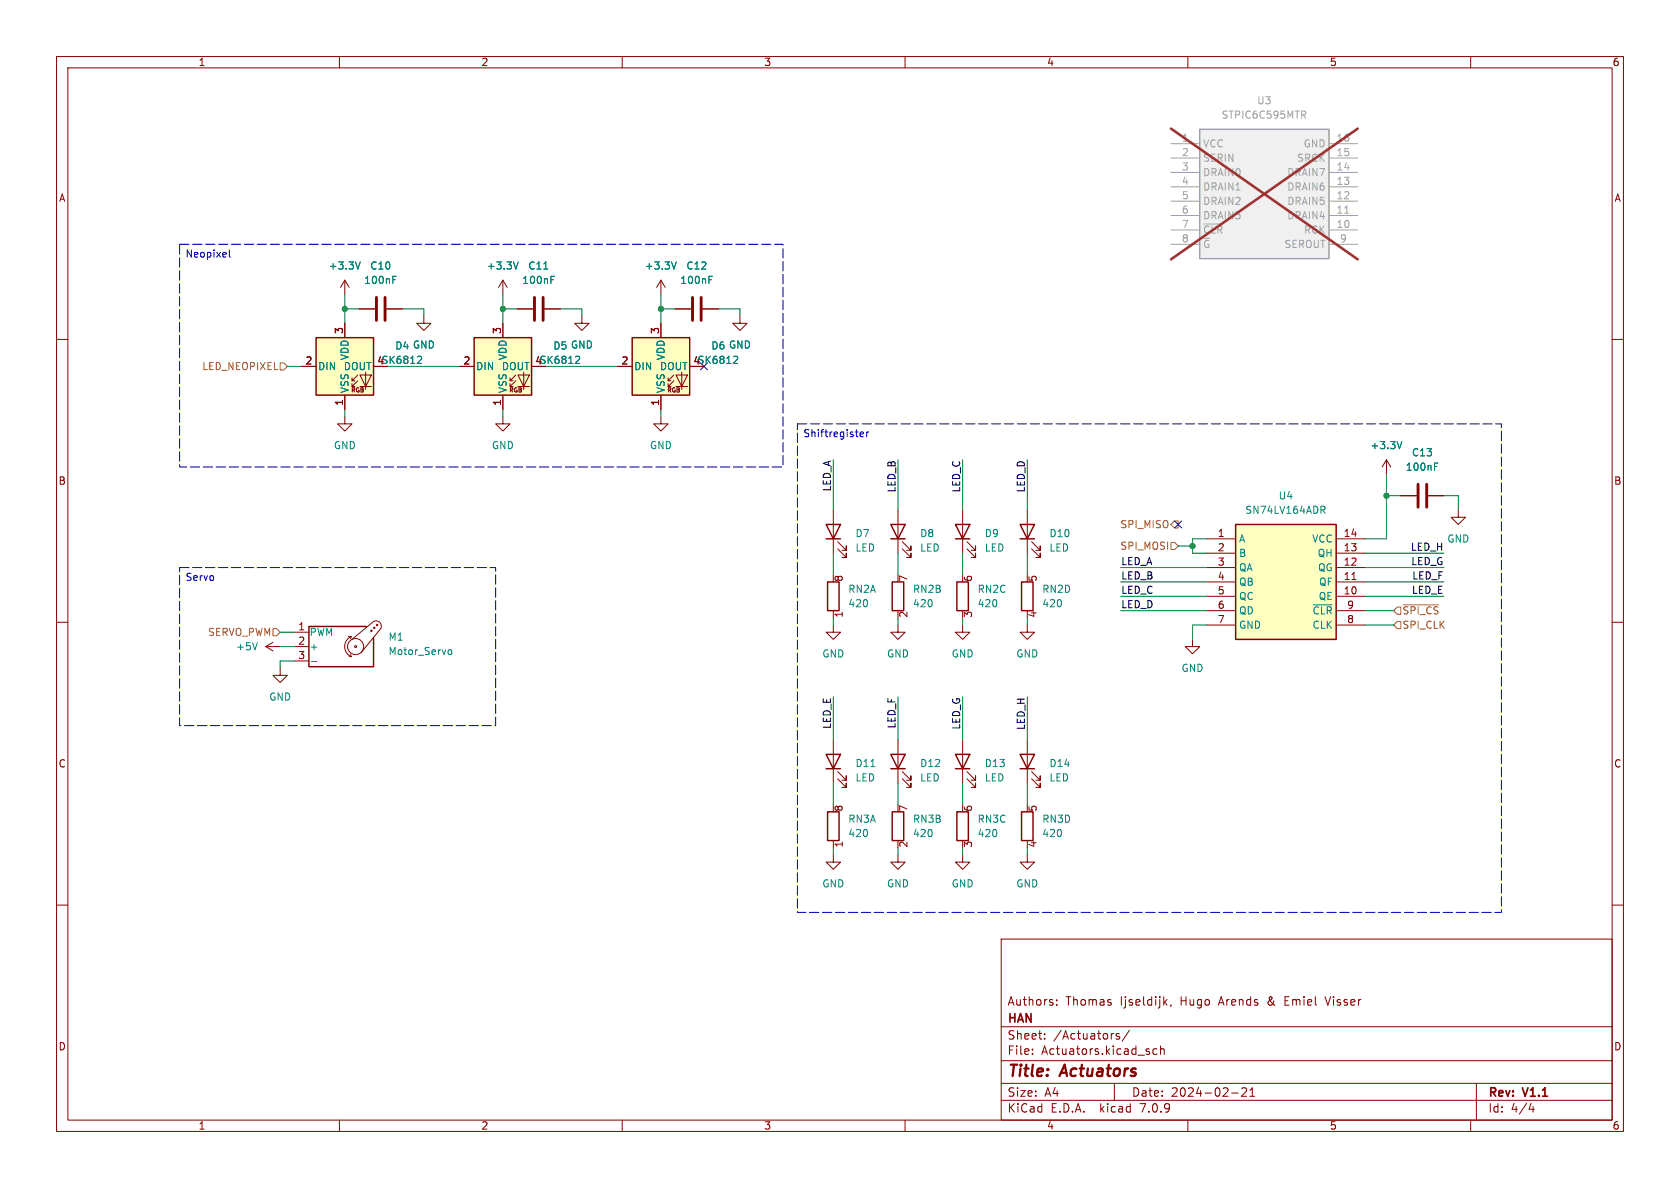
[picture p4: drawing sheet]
<svg xmlns="http://www.w3.org/2000/svg" width="297mm" height="210mm" viewBox="0 0 297 210" stroke-linecap="round" stroke-linejoin="round" font-family="sans-serif">
<g fill="none" stroke="#840000" stroke-width=".18">
<path d="M10 10h277v190h-277zM12 12h273v186h-273zM60 10v2M110 10v2M160 10v2M210 10v2M260 10v2M10 60h2M61 49.5l-.8 1.3M61 49.5v2.6M61 57.2v2.5M61 49.5l.7 1.3"/>
<path d="M63.5 54.6h2.8M68.3 54.6h2.8M74.9 55.9v1.3h1.3l-1.3 1.2-1.2-1.2h1.2M88.9 49.5l-.8 1.3M88.9 49.5v2.6M88.9 57.2v2.5M88.9 49.5l.8 1.3M91.4 54.6h2.8M96.3 54.6h2.8M102.9 55.9v1.3h1.2l-1.2 1.2-1.3-1.2h1.3M116.8 49.5v2.6M116.8 57.2v2.5"/>
<path d="M116.8 49.5l-.7 1.3M116.8 49.5l.8 1.3M119.4 54.6h2.8M124.2 54.6h2.8M130.8 55.9v1.3h1.3l-1.3 1.2-1.3-1.2h1.3M285 60h2M53.3 64.8h2.6M61 73.7v1.2h1.2l-1.2 1.3-1.3-1.3h1.3M61 69.9v2.5M62.2 68.3h.5M62.2 67.3h.5M63.2 67.3l-1 1v-.5"/>
<path d="M63.2 66.3l-1 1v-.5M63.6 66.3h2.1l-1.1 2zM63.6 68.3h2.1M64.6 65.8v3M81.3 64.8h2.5M88.9 73.7v1.2h1.3l-1.3 1.3-1.3-1.3h1.3M88.9 69.9v2.5M90.2 68.3h.5M90.2 67.3h.5M91.2 67.3l-1 1v-.5M91.2 66.3l-1 1v-.5M91.6 66.3h2l-1 2z"/>
<path d="M91.6 68.3h2M92.6 65.8v3M109.2 64.8h2.6M116.8 73.7v1.2h1.3l-1.3 1.3-1.2-1.3h1.2M116.8 69.9v2.5M118.1 68.3h.5M118.1 67.3h.5M119.1 67.3l-1 1v-.5M119.1 66.3l-1 1v-.5M119.5 66.3h2l-1 2zM119.5 68.3h2M120.5 65.8v3"/>
<path d="M147.3 90.2v7.6M148.1 97l1.5 1.6v-.8v.8h-.8M148.1 95.8l1.5 1.5v-.8v.8h-.8M158.7 90.2v7.6M159.5 97l1.5 1.6v-.8v.8h-.7M159.5 95.8l1.5 1.5v-.8v.8h-.7M170.2 90.2v7.6M170.9 97l1.6 1.6v-.8v.8h-.8M170.9 95.8l1.6 1.5v-.8v.8h-.8M181.6 90.2v7.6M182.4 97l1.5 1.6v-.8v.8h-.8M182.4 95.8l1.5 1.5v-.8v.8h-.8"/>
<path d="M213.4 95.3h5M213.4 97.8h5M236.2 95.3h5.1M236.2 97.8h5.1M245.1 81.3l-.8 1.3M245.1 81.3v2.5M245.1 81.3l.8 1.3M247.6 87.6h2.8M252.5 87.6h2.8M257.8 90.2v1.2h1.3l-1.3 1.3-1.3-1.3h1.3M10 110h2M47 114.3l1.3 .8"/>
<path d="M47 114.3h2.5M48.3 113.5l-1.3 .8M49.5 118.1v1.3h1.3l-1.3 1.3-1.2-1.3h1.2M52.1 114.3h2.5M52.1 111.8h2.5M52.1 116.8h2.5M61.6 112.5h.5M61.7 116.1h.4M62 115.7l.1 .4M62.1 112.5a1.93 1.93 0 0 0-1.2 1.8 1.93 1.93 0 0 0 1.2 1.8M62.1 112.5l-.1 .4M62.2 113l3.8-3.1a.94 .94 0 0 1 1.1 .1 .94 .94 0 0 1 .2 1.1l-3.4 4.2"/>
<path d="M147.3 110.5v1.3h1.3l-1.3 1.2-1.3-1.2h1.3M147.3 101.6v1.3M147.3 108v1.2M158.7 110.5v1.3h1.3l-1.3 1.2-1.2-1.2h1.2M158.7 101.6v1.3M158.7 108v1.2M170.2 110.5v1.3h1.2l-1.2 1.2-1.3-1.2h1.3M170.2 101.6v1.3M170.2 108v1.2M181.6 110.5v1.3h1.3l-1.3 1.2-1.3-1.2h1.3M181.6 101.6v1.3M181.6 108v1.2"/>
<path d="M210.8 113v1.3h1.3l-1.3 1.3-1.3-1.3h1.3M213.4 105.4h5M213.4 102.9h5M213.4 100.3h5M213.4 108h5M213.4 110.5h5M236.2 105.4h5.1M236.2 102.9h5.1M236.2 100.3h5.1M236.2 108h5.1M236.2 110.5h5.1M239 102.5h.7"/>
<path d="M285 110h2M147.3 130.8v7.6M148.1 137.7l1.5 1.5v-.8v.8h-.8M148.1 136.4l1.5 1.5v-.7v.7h-.8M158.7 130.8v7.6M159.5 137.7l1.5 1.5v-.8v.8h-.7M159.5 136.4l1.5 1.5v-.7v.7h-.7M170.2 130.8v7.6M170.9 137.7l1.6 1.5v-.8v.8h-.8M170.9 136.4l1.6 1.5v-.7v.7h-.8M181.6 130.8v7.6M182.4 137.7l1.5 1.5v-.8v.8h-.8"/>
<path d="M182.4 136.4l1.5 1.5v-.7v.7h-.8M10 160h2M147.3 151.1v1.3h1.3l-1.3 1.3-1.3-1.3h1.3M147.3 142.2v1.3M147.3 148.6v1.3M158.7 151.1v1.3h1.3l-1.3 1.3-1.2-1.3h1.2M158.7 142.2v1.3M158.7 148.6v1.3M170.2 151.1v1.3h1.2l-1.2 1.3-1.3-1.3h1.3M170.2 142.2v1.3M170.2 148.6v1.3M181.6 151.1v1.3h1.3l-1.3 1.3-1.3-1.3h1.3"/>
<path d="M181.6 142.2v1.3M181.6 148.6v1.3M285 160h2M177 166h108v32h-108zM186.8 177.6v.1M186.8 176.8v.1M205.9 177.1l.4 .6M206.3 176.7l-.6 .6M207 177.6l-.1 .3M234.2 176.2l.5 1.5M60 198v2M110 198v2"/>
<path d="M160 198v2M177 194.5h108M177 191.5h108M177 187.5h108M177 181.5h108M182.5 186.3v.1M182.5 185.5v.1M184.7 183.6v.1M184.7 182.8v.1M197 191.5v3M197.9 182.8l-.4-.1-.2 .2 .1 .2 .5 .2v.3h-.6M199.7 182.1l-1.3 2"/>
<path d="M204.5 185.5l-.4-.1-.3 .3v.4l.2 .2h.5M205.2 185.5l.2-.1 .3 .1 .1 .9M205.2 184.9v1.5M210 198v2M217.7 193.2h1.2M219.5 192.4l.6-.1 .2 .1 .1 .3-.9 1.1h.9M221 193.8h.8M221 192.7l.4-.4v1.5M260 198v2M261 191.5v6.5M270.7 195l-.4 1.1h.9M271 195.6v1"/>
<circle cx="62.9" cy="114.3" r=".18"/>
<circle cx="62.9" cy="114.3" r="1.42"/>
<circle cx="65.7" cy="111.5" r=".13"/>
<circle cx="66.2" cy="111" r=".13"/>
<circle cx="66.7" cy="110.5" r=".13"/>
</g>
<g fill="none" stroke="#008484" stroke-width=".18">
<path d="M63.7 46.3l-.4 1.3M69.5 49.4h.4M69.5 48.8h.6M91.6 46.3l-.4 1.3M96.1 47.6h.8M97.4 49.4h.4M97.4 48.8h.6M119.6 46.3l-.5 1.3M125.3 49.4h.5M125.3 48.8h.6M74 63h.4l.1 .3-.7 .9h.7M101.9 63h.5l.1 .3-.8 .9h.8"/>
<path d="M129.9 63h.4l.1 .3-.8 .9h.8M247.8 78l-.4 1.3M233.5 89.5h.5l.3 .2-.2 .4h-.6M233.8 90.1l.5 .6M253.6 82.5h.4M253.6 81.9h.6M45.5 113.6l-.4 1.3M55 116.9h1M79.2 115.1l.3-.2h.3l.1 .2-.1 .6h-.3l-.3-.2M232.2 106.9h3.3M154 135.5h.7"/>
</g>
<path d="M66.5 52.6v4M68.1 52.6v4M94.5 52.6v4M96 52.6v4M122.4 52.6v4M124 52.6v4M250.7 85.6v4.1M252.2 85.6v4.1" fill="none" stroke="#840000" stroke-width=".51"/>
<g fill="#ffffc2" stroke="#ffffc2" stroke-width=".18">
<path d="M83.8 59.7h10.2v10.2h-10.2z"/>
<path d="M218.4 92.7h17.8v20.3h-17.8z"/>
<path d="M111.8 59.7h10.1v10.2h-10.1z"/>
<path d="M55.9 59.7h10.1v10.2h-10.1z"/>
</g>
<g fill="none" stroke="#840000" stroke-width=".25">
<path d="M55.9 59.7h10.1v10.2h-10.1zM83.8 59.7h10.2v10.2h-10.2zM111.8 59.7h10.1v10.2h-10.1zM146 92.7h2.6l-1.3 2.6zM146 95.3h2.6M157.5 92.7h2.5l-1.3 2.6zM157.5 95.3h2.5M168.9 92.7h2.5l-1.2 2.6zM168.9 95.3h2.5M180.3 92.7h2.6l-1.3 2.6zM180.3 95.3h2.6M218.4 92.7h17.8v20.3h-17.8z"/>
<path d="M64.8 110.7h-10.2v7.2h11.4v-5.1M146.3 102.9h2v5.1h-2zM157.7 102.9h2.1v5.1h-2.1zM169.2 102.9h2v5.1h-2zM180.6 102.9h2v5.1h-2zM146 133.4h2.6l-1.3 2.5zM146 135.9h2.6M157.5 133.4h2.5l-1.3 2.5zM157.5 135.9h2.5M168.9 133.4h2.5l-1.2 2.5zM168.9 135.9h2.5M180.3 133.4h2.6l-1.3 2.5z"/>
<path d="M180.3 135.9h2.6M146.3 143.5h2v5.1h-2zM157.7 143.5h2.1v5.1h-2.1zM169.2 143.5h2v5.1h-2zM180.6 143.5h2v5.1h-2z"/>
</g>
<path d="M212.1 22.9h22.8v22.8h-22.8z" fill="#f0f0f0" stroke="#f0f0f0" stroke-width=".18"/>
<path d="M212.1 22.9h22.8v22.8h-22.8z" fill="none" stroke="#a1a1a1" stroke-width=".25"/>
<g fill="none" stroke="#a1a1a1" stroke-width=".18">
<path d="M230.6 19.6l.2 .3v.3l-.2 .1M207 25.4h5.1M207 38.1h5.1M207 35.6h5.1M207 33h5.1M207 30.5h5.1M207 27.9h5.1M212.8 39.6h3.3M230.4 20.3l.4 .6M234.9 25.4h5.1M234.9 38.1h5.1M234.9 35.6h5.1"/>
<path d="M234.9 33h5.1M234.9 30.5h5.1M234.9 27.9h5.1M237.7 37.7h.8M207 40.6h5.1M207 43.2h5.1M234.9 40.6h5.1M234.9 43.2h5.1"/>
</g>
<path d="M207 22.7l33 23.1M240 22.7l-33 23.1" fill="none" stroke="#9d3333" stroke-width=".46"/>
<path d="M49.5 64.1h.7l.6 .7-.6 .6h-.7zM207 92.7l.6-.6h.7v1.2h-.7zM207 95.9h.6l.7 .6-.7 .7h-.6zM48.3 111.1h.6l.6 .7-.6 .6h-.6zM247 107.3h.6v1.3h-.6l-.6-.6zM247 109.9h.6v1.2h-.6l-.6-.6zM248.1 106.9h6.2" fill="none" stroke="#848400" stroke-width=".18"/>
<path d="M31.7 43.2h106.7v39.4h-106.7zM141 74.9h124.4v86.4h-124.4zM31.7 100.3h55.9v28h-55.9z" fill="none" stroke="#0000c2" stroke-width=".18" stroke-dasharray="1.7 .6"/>
<path d="M40.5 44.2v1.1l.2 .2M152.1 76.8l.6-.1-.1-.3h-.4l-.1 .1v.6h.5M153.2 76.4v.8M153.6 76.4l-.4 .2" fill="none" stroke="#0000c2" stroke-width=".18"/>
<g fill="none" stroke="#008400" stroke-width=".18">
<path d="M61 54.6h2.5M61 52.1v5.1M71.1 54.6h3.8v1.3M88.9 54.6h2.5M88.9 52.1v5.1M99.1 54.6h3.8v1.3M116.8 54.6h2.6M116.8 52.1v5.1M127 54.6h3.8v1.3M50.8 64.8h2.5M61 72.4v1.3M68.6 64.8h12.7"/>
<path d="M88.9 72.4v1.3M96.5 64.8h12.7M116.8 72.4v1.3M147.3 81.3v8.9M147.3 97.8v3.8M158.7 81.3v8.9M158.7 97.8v3.8M170.2 81.3v8.9M170.2 97.8v3.8M181.6 81.3v8.9M181.6 97.8v3.8M208.3 96.5h2.5"/>
<path d="M213.4 95.3h-2.6v2.5h2.6M241.3 97.8h14M245.1 83.8v11.5h-3.8M245.1 87.6h2.5M255.3 87.6h2.5v2.6M49.5 111.8h2.6M49.5 114.3h2.6M52.1 116.8h-2.6v1.3M147.3 109.2v1.3M158.7 109.2v1.3M170.2 109.2v1.3M181.6 109.2v1.3"/>
<path d="M198.1 100.3h15.3M198.1 102.9h15.3M198.1 108h15.3M198.1 105.4h15.3M213.4 110.5h-2.6v2.5M241.3 100.3h14M241.3 102.9h14M241.3 110.5h5.1M241.3 108h5.1M241.3 105.4h14M147.3 123.2v7.6M147.3 138.4v3.8"/>
<path d="M158.7 123.2v7.6M158.7 138.4v3.8M170.2 123.2v7.6M170.2 138.4v3.8M181.6 123.2v7.6M181.6 138.4v3.8M147.3 149.9v1.2M158.7 149.9v1.2M170.2 149.9v1.2M181.6 149.9v1.2"/>
</g>
<path d="M123.9 64.2l1.2 1.2M125.1 64.2l-1.2 1.2M207.7 92.1l1.2 1.2M208.9 92.1l-1.2 1.2" fill="none" stroke="#000084" stroke-width=".18"/>
<g fill="#008400" stroke="#008400" stroke-width=".18">
<circle cx="116.8" cy="54.6" r=".46"/>
<circle cx="245.1" cy="87.6" r=".46"/>
<circle cx="61" cy="54.6" r=".46"/>
<circle cx="88.9" cy="54.6" r=".46"/>
<circle cx="210.8" cy="96.5" r=".46"/>
</g>
<g font-size="2.8" fill="#840000">
<text x="178" y="190.9">Title:</text>
<text x="187.7" y="190.9">Actuators</text>
</g>
<g font-size="2.1" fill="#840000">
<text x="178" y="178">Authors:</text>
<text x="188.4" y="178">Thomas</text>
<text x="198.1" y="178">Ijseldijk,</text>
<text x="208.8" y="178">Hugo</text>
<text x="215.8" y="178">Arends</text>
<text x="224.5" y="178">&amp;</text>
<text x="227.7" y="178">Emiel</text>
<text x="235.1" y="178">Visser</text>
<text x="178" y="184">Sheet:</text>
<text x="178" y="181.2">HAN</text>
<text x="186.2" y="184">/Actuators/</text>
<text x="178" y="186.7">File:</text>
<text x="184.1" y="186.7">Actuators.kicad_sch</text>
<text x="178" y="196.9">KiCad</text>
<text x="178" y="194.1">Size:</text>
<text x="184.7" y="194.1">A4</text>
<text x="185.7" y="196.9">E.D.A.</text>
<text x="194.6" y="196.9">kicad</text>
<text x="200" y="194.1">Date:</text>
<text x="201.8" y="196.9">7.0.9</text>
<text x="207" y="194.1">2024-02-21</text>
<text x="263" y="194.3">Rev:</text>
<text x="263" y="196.9">Id:</text>
<text x="267.1" y="196.9">4/4</text>
<text x="269.4" y="194.3">V1.1</text>
</g>
<g font-size="1.8" fill="#840000">
<text x="35" y="11.9">1</text>
<text x="85" y="11.9">2</text>
<text x="135" y="11.9">3</text>
<text x="185" y="11.9">4</text>
<text x="235" y="11.9">5</text>
<text x="285" y="11.9">6</text>
<text x="10.3" y="35.9">A</text>
<text x="285.3" y="35.9">A</text>
<text x="60.7" y="59.1" transform="rotate(-90 60.7 59.1)">3</text>
<text x="88.6" y="59.1" transform="rotate(-90 88.6 59.1)">3</text>
<text x="116.6" y="59.1" transform="rotate(-90 116.6 59.1)">3</text>
<text x="53.9" y="64.5">2</text>
<text x="66.6" y="64.5">4SK6812</text>
<text x="81.8" y="64.5">2</text>
<text x="94.5" y="64.5">4SK6812</text>
<text x="109.8" y="64.5">2</text>
<text x="122.5" y="64.5">4SK6812</text>
<text x="60.7" y="71.8" transform="rotate(-90 60.7 71.8)">1</text>
<text x="88.6" y="71.8" transform="rotate(-90 88.6 71.8)">1</text>
<text x="116.6" y="71.8" transform="rotate(-90 116.6 71.8)">1</text>
<text x="10.3" y="85.9">B</text>
<text x="285.3" y="85.9">B</text>
<text x="215.2" y="95">1</text>
<text x="237.4" y="95">14</text>
<text x="215.2" y="97.5">2</text>
<text x="215.2" y="100.1">3</text>
<text x="237.4" y="100.1">12</text>
<text x="237.4" y="97.5">13</text>
<text x="149.3" y="102.9" transform="rotate(-90 149.3 102.9)">8</text>
<text x="160.7" y="102.9" transform="rotate(-90 160.7 102.9)">7</text>
<text x="172.2" y="102.9" transform="rotate(-90 172.2 102.9)">6</text>
<text x="183.6" y="102.9" transform="rotate(-90 183.6 102.9)">5</text>
<text x="215.2" y="102.6">4</text>
<text x="215.2" y="105.2">5</text>
<text x="215.2" y="107.7">6</text>
<text x="237.4" y="105.2">10</text>
<text x="237.4" y="102.6">11</text>
<text x="238.1" y="107.7">9</text>
<text x="52.6" y="111.5">1</text>
<text x="149.3" y="109.3" transform="rotate(-90 149.3 109.3)">1</text>
<text x="160.7" y="109.3" transform="rotate(-90 160.7 109.3)">2</text>
<text x="172.2" y="109.3" transform="rotate(-90 172.2 109.3)">3</text>
<text x="183.6" y="109.3" transform="rotate(-90 183.6 109.3)">4</text>
<text x="215.2" y="110.2">7</text>
<text x="238.1" y="110.2">8</text>
<text x="52.6" y="114">2</text>
<text x="52.6" y="116.6">3</text>
<text x="10.3" y="135.9">C</text>
<text x="285.3" y="135.9">C</text>
<text x="149.3" y="143.6" transform="rotate(-90 149.3 143.6)">8</text>
<text x="160.7" y="143.6" transform="rotate(-90 160.7 143.6)">7</text>
<text x="172.2" y="143.6" transform="rotate(-90 172.2 143.6)">6</text>
<text x="183.6" y="143.6" transform="rotate(-90 183.6 143.6)">5</text>
<text x="149.3" y="149.9" transform="rotate(-90 149.3 149.9)">1</text>
<text x="160.7" y="149.9" transform="rotate(-90 160.7 149.9)">2</text>
<text x="172.2" y="149.9" transform="rotate(-90 172.2 149.9)">3</text>
<text x="183.6" y="149.9" transform="rotate(-90 183.6 149.9)">4</text>
<text x="10.3" y="185.9">D</text>
<text x="285.3" y="185.9">D</text>
<text x="35" y="199.9">1</text>
<text x="85" y="199.9">2</text>
<text x="135" y="199.9">3</text>
<text x="185" y="199.9">4</text>
<text x="235" y="199.9">5</text>
<text x="285" y="199.9">6</text>
</g>
<g font-size="1.8" fill="#a1a1a1">
<text x="215.9" y="21.2">STPIC6C595MTR</text>
<text x="222.1" y="18.6">U3</text>
<text x="208.8" y="25.1">1</text>
<text x="208.8" y="27.7">2</text>
<text x="212.6" y="26.3">VCC</text>
<text x="212.6" y="28.8">SERIN</text>
<text x="229.2" y="28.8">SRCK</text>
<text x="230.4" y="26.3">GND</text>
<text x="236.2" y="27.7">15</text>
<text x="236.2" y="25.1">16</text>
<text x="208.8" y="30.2">3</text>
<text x="208.8" y="32.8">4</text>
<text x="208.8" y="35.3">5</text>
<text x="212.6" y="31.3">DRAIN0</text>
<text x="212.6" y="33.9">DRAIN1</text>
<text x="227.5" y="33.9">DRAIN6</text>
<text x="227.5" y="31.3">DRAIN7</text>
<text x="236.2" y="35.3">12</text>
<text x="236.2" y="32.8">13</text>
<text x="236.2" y="30.2">14</text>
<text x="208.8" y="37.8">6</text>
<text x="208.8" y="40.4">7</text>
<text x="212.6" y="36.4">DRAIN2</text>
<text x="212.6" y="39">DRAIN3</text>
<text x="212.6" y="41.5">~{CLR}</text>
<text x="227.5" y="39">DRAIN4</text>
<text x="227.5" y="36.4">DRAIN5</text>
<text x="230.4" y="41.5">RCK</text>
<text x="236.2" y="40.4">10</text>
<text x="236.2" y="37.8">11</text>
<text x="208.8" y="42.9">8</text>
<text x="212.6" y="44">~{G}</text>
<text x="227" y="44">SEROUT</text>
<text x="236.8" y="42.9">9</text>
</g>
<g font-size="1.8" fill="#0000c2">
<text x="32.7" y="45.9">Neopixel</text>
<text x="141.9" y="77.6">Shiftregister</text>
<text x="32.7" y="103">Servo</text>
</g>
<g font-size="1.8" fill="#008484">
<text x="58" y="47.9">+3.3V</text>
<text x="65.4" y="47.9">C10</text>
<text x="86" y="47.9">+3.3V</text>
<text x="93.3" y="47.9">C11</text>
<text x="113.9" y="47.9">+3.3V</text>
<text x="121.2" y="47.9">C12</text>
<text x="64.3" y="50.4">100nF</text>
<text x="92.2" y="50.4">100nF</text>
<text x="120.2" y="50.4">100nF</text>
<text x="56.1" y="65.6">DIN</text>
<text x="60.7" y="65.6">DOUT</text>
<text x="61.8" y="63.8" transform="rotate(-90 61.8 63.8)">VDD</text>
<text x="69.8" y="62">D4 GND</text>
<text x="84.1" y="65.6">DIN</text>
<text x="88.6" y="65.6">DOUT</text>
<text x="89.8" y="63.8" transform="rotate(-90 89.8 63.8)">VDD</text>
<text x="97.7" y="62">D5 GND</text>
<text x="112" y="65.6">DIN</text>
<text x="116.6" y="65.6">DOUT</text>
<text x="117.7" y="63.8" transform="rotate(-90 117.7 63.8)">VDD</text>
<text x="125.7" y="62">D6 GND</text>
<text x="61.8" y="69.6" transform="rotate(-90 61.8 69.6)">VSS</text>
<text x="89.8" y="69.6" transform="rotate(-90 89.8 69.6)">VSS</text>
<text x="117.7" y="69.6" transform="rotate(-90 117.7 69.6)">VSS</text>
<text x="58.9" y="79.6">GND</text>
<text x="86.9" y="79.6">GND</text>
<text x="114.8" y="79.6">GND</text>
<text x="242.2" y="79.6">+3.3V</text>
<text x="248.4" y="83.4">100nF</text>
<text x="249.5" y="80.9">C13</text>
<text x="226" y="88.5">U4</text>
<text x="151.1" y="95.2">D7</text>
<text x="162.6" y="95.2">D8</text>
<text x="174" y="95.2">D9</text>
<text x="185.4" y="95.2">D10</text>
<text x="220.1" y="91">SN74LV164ADR</text>
<text x="151.1" y="97.7">LED</text>
<text x="162.6" y="97.7">LED</text>
<text x="174" y="97.7">LED</text>
<text x="185.4" y="97.7">LED</text>
<text x="218.9" y="96.1">A</text>
<text x="218.9" y="98.7">B</text>
<text x="218.9" y="101.2">QA</text>
<text x="231.9" y="96.1">VCC</text>
<text x="232.8" y="98.7">QH</text>
<text x="232.9" y="101.2">QG</text>
<text x="255.8" y="96.1">GND</text>
<text x="149.9" y="107.5">420</text>
<text x="149.9" y="105">RN2A</text>
<text x="161.3" y="107.5">420</text>
<text x="161.3" y="105">RN2B</text>
<text x="172.7" y="107.5">420</text>
<text x="172.7" y="105">RN2C</text>
<text x="184.2" y="107.5">420</text>
<text x="184.2" y="105">RN2D</text>
<text x="218.9" y="103.7">QB</text>
<text x="218.9" y="106.3">QC</text>
<text x="233" y="106.3">QE</text>
<text x="233.1" y="103.7">QF</text>
<text x="54.6" y="112.6">PWM</text>
<text x="68.6" y="113.5">M1</text>
<text x="218.9" y="108.8">QD</text>
<text x="218.9" y="111.4">GND</text>
<text x="231.9" y="111.4">CLK</text>
<text x="231.9" y="108.8">~{CLR}</text>
<text x="41.6" y="115.2">+5V</text>
<text x="54.6" y="115.2">+</text>
<text x="68.6" y="116">Motor_Servo</text>
<text x="145.3" y="116.4">GND</text>
<text x="156.7" y="116.4">GND</text>
<text x="168.1" y="116.4">GND</text>
<text x="179.6" y="116.4">GND</text>
<text x="208.8" y="119">GND</text>
<text x="47.5" y="124.1">GND</text>
<text x="151.1" y="135.8">D11</text>
<text x="162.6" y="135.8">D12</text>
<text x="174" y="135.8">D13</text>
<text x="185.4" y="135.8">D14</text>
<text x="151.1" y="138.3">LED</text>
<text x="162.6" y="138.3">LED</text>
<text x="174" y="138.3">LED</text>
<text x="185.4" y="138.3">LED</text>
<text x="149.9" y="148.2">420</text>
<text x="149.9" y="145.6">RN3A</text>
<text x="161.3" y="148.2">420</text>
<text x="161.3" y="145.6">RN3B</text>
<text x="172.7" y="148.2">420</text>
<text x="172.7" y="145.6">RN3C</text>
<text x="184.2" y="148.2">420</text>
<text x="184.2" y="145.6">RN3D</text>
<text x="145.3" y="157.1">GND</text>
<text x="156.7" y="157.1">GND</text>
<text x="168.1" y="157.1">GND</text>
<text x="179.6" y="157.1">GND</text>
</g>
<g font-size="1.8" fill="#848400">
<text x="35.7" y="65.6">LED_NEOPIXEL</text>
<text x="198" y="93.6">SPI_MISO</text>
<text x="198" y="97.4">SPI_MOSI</text>
<text x="36.7" y="112.6">SERVO_PWM</text>
<text x="247.8" y="108.8">~{SPI_CS}</text>
<text x="247.8" y="111.4">SPI_CLK</text>
</g>
<g font-size="1.8">
<text x="147" y="87" transform="rotate(-90 147 87)">LED_A</text>
<text x="158.4" y="87.2" transform="rotate(-90 158.4 87.2)">LED_B</text>
<text x="169.8" y="87.2" transform="rotate(-90 169.8 87.2)">LED_C</text>
<text x="181.3" y="87.2" transform="rotate(-90 181.3 87.2)">LED_D</text>
<text x="198.1" y="100">LED_A</text>
<text x="249.3" y="97.4">LED_H</text>
<text x="249.4" y="100">LED_G</text>
<text x="198.1" y="102.5">LED_B</text>
<text x="198.1" y="105.1">LED_C</text>
<text x="198.1" y="107.6">LED_D</text>
<text x="249.5" y="105.1">LED_E</text>
<text x="249.6" y="102.5">LED_F</text>
<text x="147" y="129" transform="rotate(-90 147 129)">LED_E</text>
<text x="158.4" y="128.9" transform="rotate(-90 158.4 128.9)">LED_F</text>
<text x="169.8" y="129.1" transform="rotate(-90 169.8 129.1)">LED_G</text>
<text x="181.3" y="129.1" transform="rotate(-90 181.3 129.1)">LED_H</text>
</g>
<g font-size="1.1" fill="#840000">
<text x="62" y="69.6">RGB</text>
<text x="89.9" y="69.6">RGB</text>
<text x="117.8" y="69.6">RGB</text>
</g>
</svg>
